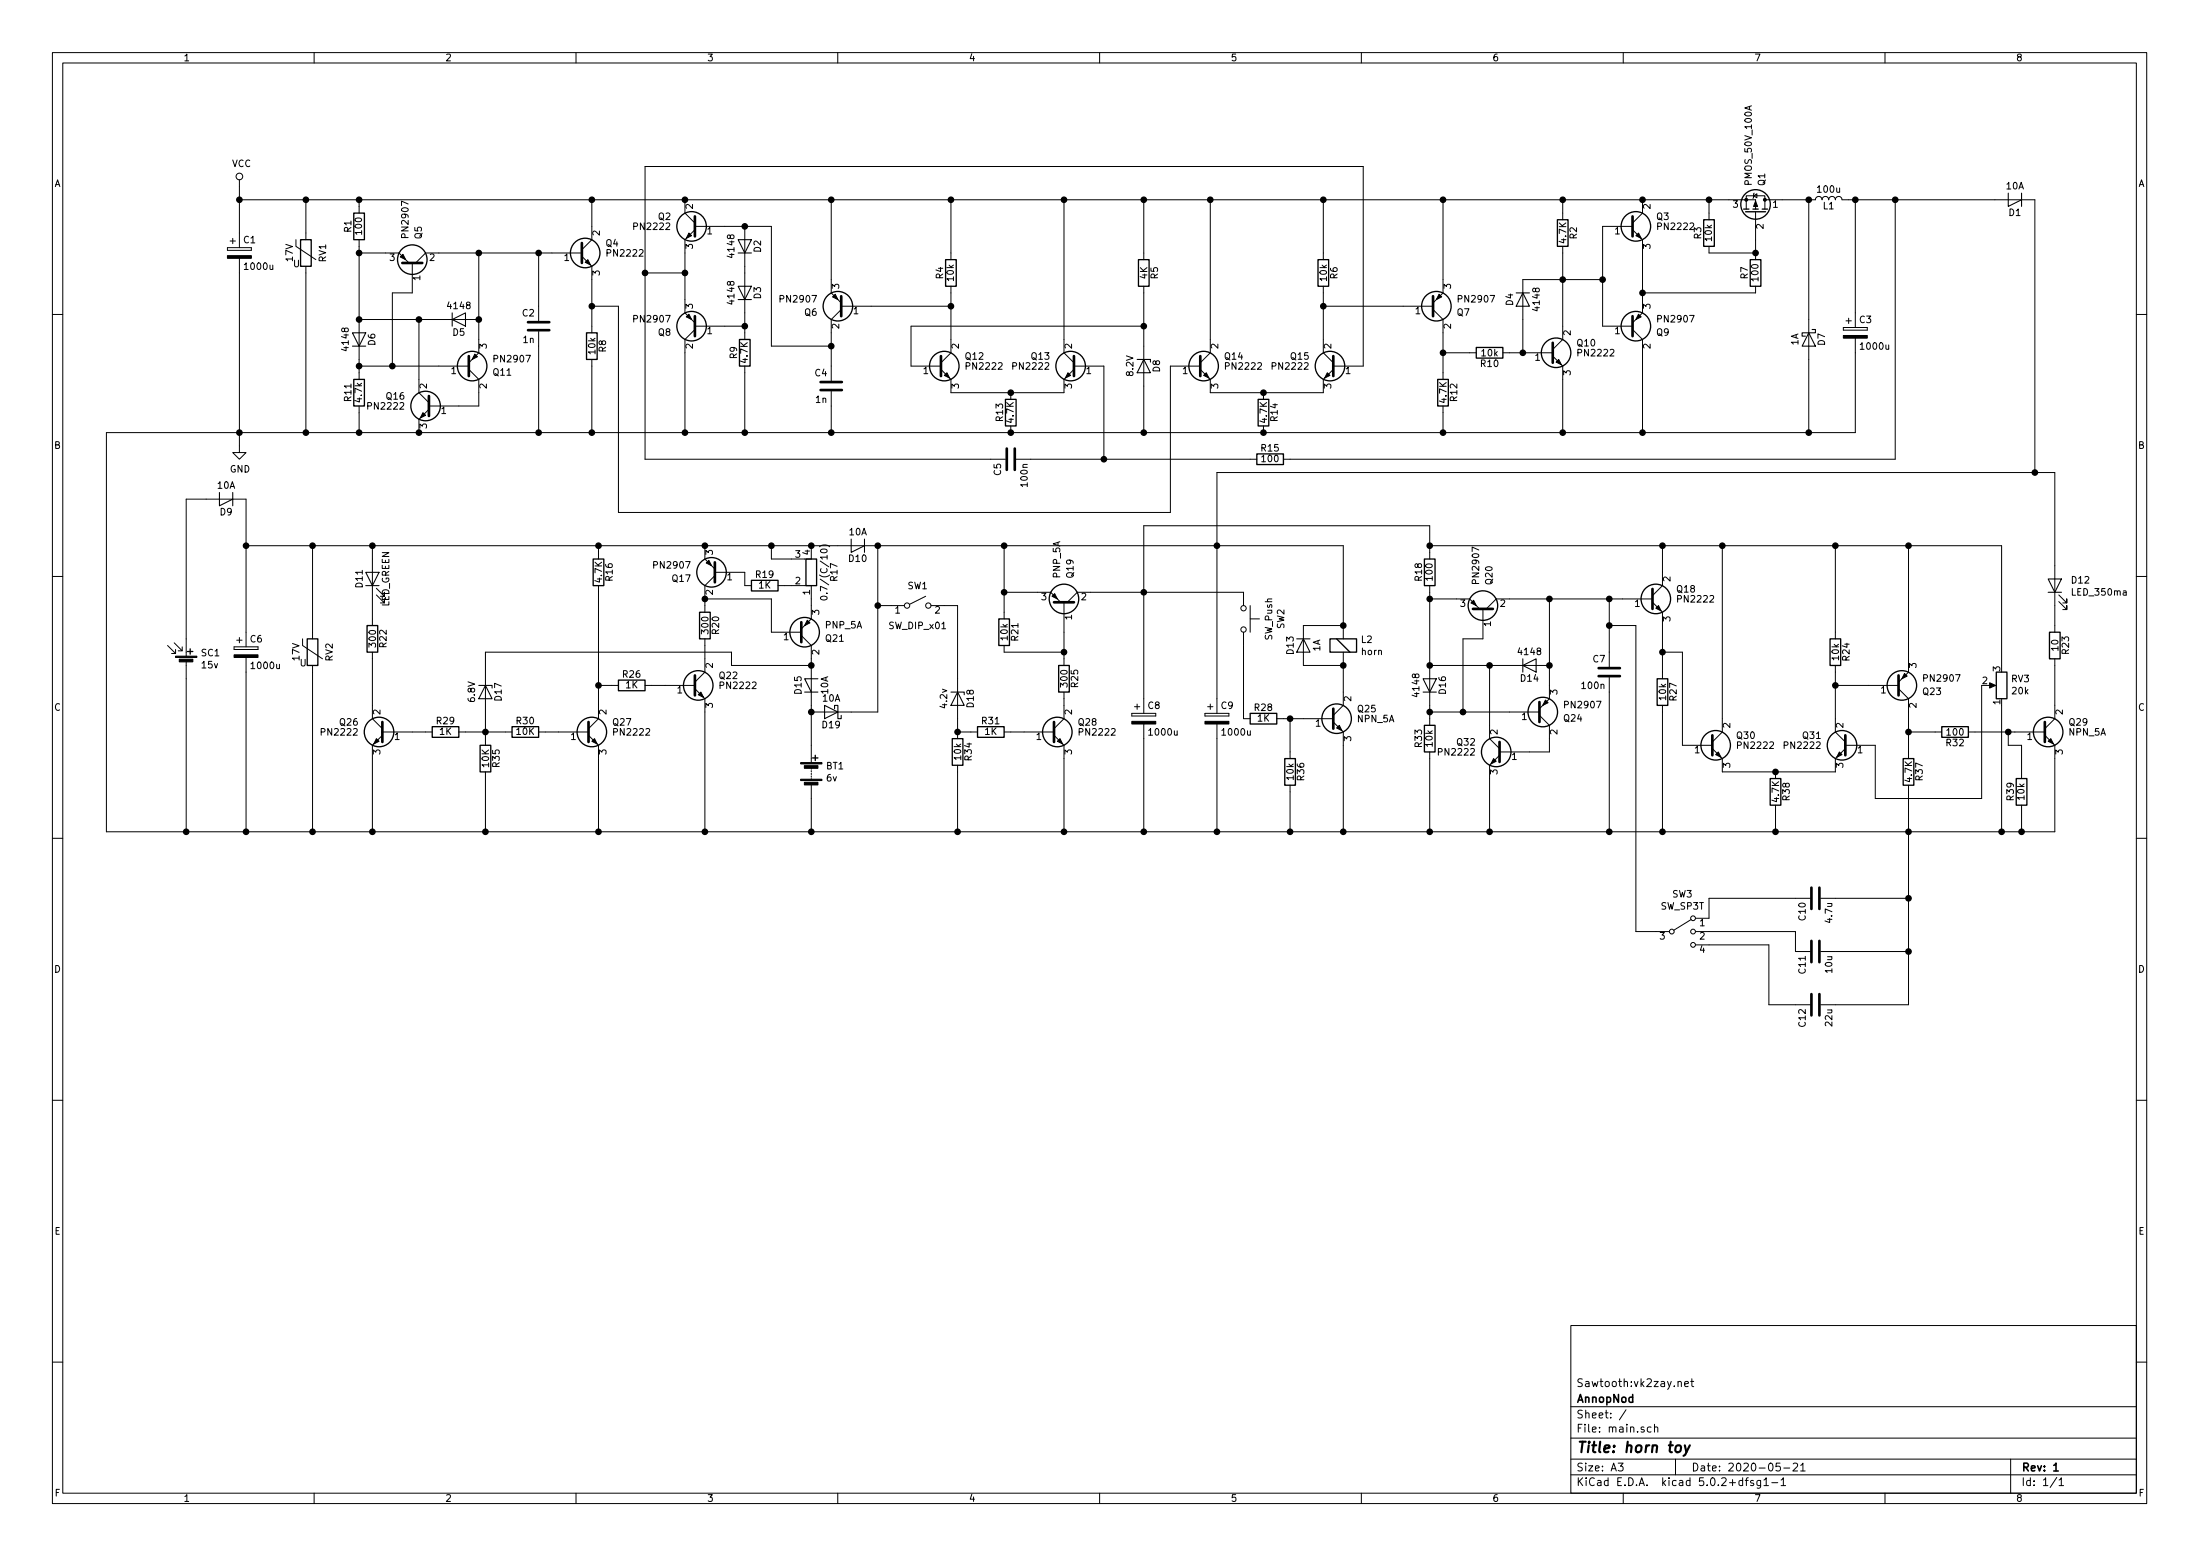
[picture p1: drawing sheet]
<svg xmlns="http://www.w3.org/2000/svg" width="420mm" height="297mm" viewBox="0 0 420 297" stroke-linecap="round" stroke-linejoin="round" font-family="sans-serif">
<g fill="none" stroke="#000" stroke-width=".19">
<path d="M10 10h400v277h-400zM12 12h396v273.1h-396zM60 10v2M110 10v2M160 10v2M210 10v2M260 10v2M310 10v2M360 10v2M45.7 34.3v13M45.7 38.1h289.6v1.8M58.4 38.1v7.7"/>
<path d="M68.6 38.1v2.6M113 38.1v7.7l-1.9 1.9M130.8 38.1v2.6l1.9 1.9M158.7 38.1v17.8l2 1.9M181.6 38.1v11.5M203.2 38.1v29.2l1.9 2M218.4 38.1v11.5M231.1 38.1v29.2l-1.9 2M252.7 38.1v11.5M275.6 38.1v17.8l-1.9 1.9M298.4 38.1v3.8M313.7 38.1v2.6l-1.9 1.9"/>
<path d="M326.4 38.1v3.8M334.9 37.4l.6-.4v.8zM335 36.9l-.2 1M337.1 38.1v-.7h-3.6v2.5M337.1 38.1h9.6a.63 .63 0 0 1 .6-.6 .63 .63 0 0 1 .7 .6 .63 .63 0 0 1 .6-.6 .63 .63 0 0 1 .6 .6 .63 .63 0 0 1 .7-.6 .63 .63 0 0 1 .6 .6 .63 .63 0 0 1 .7-.6 .63 .63 0 0 1 .6 .6h36.8v52.1M337.1 38.1v1.8M345.4 38.1v44.5M354.3 38.1v24.4M361.9 38.1v49.6h-116.8M43.4 47.3v.5zM43.4 47.8h4.6zM43.4 47.3h4.6z"/>
<path d="M43.9 46h1.1M44.4 45.5v1M45.7 49.3v37.1h1.3l-1.3 1.3-1.3-1.3h1.3M48 47.3v.5zM56.5 45.8v1.2l3.8 2.6M58.4 50.8v31.8M68.6 48.3h7.6l1.9 1.9M68.6 45.8v26.6M78.7 50.2v5.7h-3.8v14M91.4 48.3v19l-1.9 2M102.9 48.3v13M111.1 48.9l1.9 1.9v12.7"/>
<path d="M111.1 48.3h-29.8l-1.9 1.9M113 58.5h5.1v39.3h105.4v-27.9h5.7M123.2 52.1h7.6M132.7 43.9l-1.9 1.9v13.9l1.9 1.9M132.7 43.2h14.6v22.9h11.4M142.2 43.2v21.6M160.7 58.5h20.9M160.7 59.1l-2 1.9v11.7M181.6 54.6v12.7l-1.9 2M218.4 54.6v28M252.7 54.6v12.7l1.9 2M252.7 58.5h21"/>
<path d="M273.7 59.1l1.9 1.9v11.4M298.4 47v17.8l-1.9 1.9M306.1 53.4h-15.3v13.9M311.8 43.9l1.9 1.9v13.9l-1.9 1.9M311.8 43.2h-5.7v19.1h5.7M326.4 47v1.3h8.9M335.3 40.4v.2M335.3 40.7v8.9M335.3 54.6v1.3h-21.6M10 60h2M68.6 77.5v5.1M68.6 69.9h20.9"/>
<path d="M68.6 61h22.8M80 61v14l1.9 1.9M81.9 78.1l-1.9 1.9v2.6M89.5 70.5l1.9 1.9v5.1h-9.5M102.9 63.3v19.3M113 68.6v14M132.7 62.9l-1.9 1.9v17.8M132.7 62.3h9.5M142.2 69.9v12.7M158.7 74.7v7.9M179.7 70.5l1.9 1.9v2.6h21.6v-2.6l1.9-1.9M193 75v1.2"/>
<path d="M205.1 69.9h5.7v17.8M218.4 62.3h-44.4v7.6h5.7M229.2 70.5l1.9 1.9v2.6h21.6v-2.6l1.9-1.9M241.3 75v1.2M254.6 69.9h5.7v-38.1h-137.1v55.9h68.8M275.6 77.5v5.1M275.6 67.3h6.3M287 67.3h9.5M296.5 68l1.9 1.9v12.7M311.8 62.9l1.9 1.9v17.8M352 62.5v.5zM352 63h4.6z"/>
<path d="M352 62.5h4.6zM352.6 61.3h1M353.1 60.7v1.1M354.3 64.6v18h-334v76.2h372.1v-16.5l-1.9-1.9M356.6 62.5v.5zM408 60h2M193 81.3v1.3M194.1 87.7h45.9M241.3 81.3v1.3M10 110h2M47 104.2h209.5v17.8M59.7 104.2v17.8"/>
<path d="M71.1 104.2v15.2M71.9 113.6l1.5 1.5v-.8v.8h-.8M71.9 112.3l1.5 1.5v-.7v.7h-.8M114.3 111.8v25.4l-1.9 1.9M114.3 104.2v2.5M134.6 104.2v2.5l1.9 1.9M134.6 114.3h12.7v6.4h5.7M136.5 109.9l-1.9 1.9v5.1M136.5 109.3h5.7v2.5h1.3M147.3 104.2v2.5h7.6v-2.5M148.6 111.8h6.3v6.3l-1.9 2M156.5 104.4a1.47 1.47 0 0 1 1.9 0"/>
<path d="M156.8 114a.62 .62 0 0 1 .7-.3 .62 .62 0 0 1 .4 .7 .76 .76 0 0 1-1.2-.3zM156.8 104.9a.68 .68 0 0 1 1.2 .3 .72 .72 0 0 1-1.3-.1zM167.6 104.2v31.7h-12.7M167.6 115.6h5.1M176.8 113.8l-3.1 1.6M177.8 115.6h5.1v25.4M191.8 113.1h8.9l1.9 1.9M191.8 104.2v13.9M203.2 115v12M203.8 115l1.9-1.9h31.8v2.5M238.8 118.1h1.7M238.8 115.6v5.1"/>
<path d="M256.5 119.4h-7.6v7.6h7.6M273 114.3h7.7l1.9 1.9M273 104.2h109.3v22.8M273 106.7v-6.3h-54.6v35.8M273 111.8v26.7M283.2 116.2v5.8h-3.8v13.9M295.9 114.3v19.1l-1.9 1.9M307.3 119.4h5.1v58.4h6.4M307.3 114.3v13M315.6 115l1.9 1.9v12.7M315.6 114.3h-29.9l-1.9 1.9M317.5 104.2v7.6l-1.9 1.9"/>
<path d="M328.9 104.2v35.5l-1.9 1.9M350.5 104.2v17.8M364.5 104.2v24.1l-1.9 1.9M393.2 114.8l1.5 1.6v-.8v.8h-.7M393.2 113.6l1.5 1.5v-.8v.8h-.7M408 110h2M32 123.2l1.5 1.6M33.3 122.7l1.5 1.5M33.5 124v.8h-.7M34.8 123.5v.7h-.8M35.6 126.3v32.5M44.7 123.5v.5z"/>
<path d="M44.7 124h4.6zM44.7 123.5h4.6zM45.2 122.2h1M45.7 121.7v1M47 123.5v-28.2h-11.4v30M47 125.5v33.3M49.3 123.5v.5zM57.8 122v1.2l3.8 2.6M59.7 127v31.8M71.1 124.5v12.7l1.9 1.9M73 139.7h9.5M87.6 139.7h10.2"/>
<path d="M102.9 139.7h9.5M114.3 130.8h3.8M123.2 130.8h9.5M132.7 131.5l1.9 1.9v25.4M134.6 122v6.3l-1.9 1.9M153 121.3l1.9 1.9v22.4M154.9 127h-15.2v-2.5h-47v17.8M182.9 139.7h3.8M191.8 139.7h9.5M191.8 123.2v1.3h11.4M203.2 132.1v5.1l-1.9 1.9M216.2 136.2v.5z"/>
<path d="M216.2 136.7h4.5zM216.2 136.2h4.5zM216.7 134.9h1M217.2 134.4v1M218.4 138.2v20.6M220.7 136.2v.5zM230.1 136.2v.5zM230.1 136.7h4.6zM230.1 136.2h4.6zM230.6 134.9h1M231.1 134.4v1M232.4 138.2v20.6"/>
<path d="M234.7 136.2v.5zM237.5 120.7v16.5h1.3M243.8 137.2h10.8M246.4 137.2v7.6M254.6 137.8l1.9 1.9v19.1M256.5 124.5v10.2l-1.9 1.9M273 135.9h21M273 127h22.9M284.5 127v14l1.9 1.9M294 136.6l1.9 1.9v5h-9.5M307.3 129.3v29.5M317.5 124.5h3.8v17.8h5.7"/>
<path d="M317.5 134.7v24.1M350.5 130.8h12.1M350.5 127v12.7l1.9 1.9M362.6 131.5l1.9 1.9v11.4M364.5 139.7h6.3M375.9 139.7h14.6M378.5 130.8v21.6h-20.4v-10.1h-5.7M379.7 130.8h1M382.3 134.7v24.1M383.5 139.7v2.6h2.6v6.3M392.4 120.7v-30.5h-160v46M392.4 125.8v11.4l-1.9 1.9"/>
<path d="M73 140.4l-1.9 1.9v16.5M92.7 147.4v11.4M112.4 140.4l1.9 1.9v16.5M154.9 146.6v.2M154.9 147.1v.3M154.9 147.6v.3M154.9 148.1v.3M154.9 148.6v.3M154.9 149.9v8.9M182.9 146.1v12.7M201.3 140.4l1.9 1.9v16.5M246.4 149.9v8.9"/>
<path d="M273 143.5v15.3M286.4 144.2l-1.9 1.9v12.7M327 142.9l1.9 1.9v2.6h21.6v-2.6l1.9-1.9M339.1 147.4v1.2M339.1 153.7v5.1M364.5 149.9v41.9h-16.8M386.1 153.7v5.1M10 160h2M323 175.6l-3.3 2M323.8 177.8h19.1v3.8h2.8M345.7 171.5h-19.3v3.8h-2.6M347.7 171.5h16.8"/>
<path d="M408 160h2M323.8 180.4h14v11.4h7.9M347.7 181.6h16.8M10 210h2M408 210h2M300 253h108v32.1h-108zM10 260h2M300 278.5h108M300 274.5h108M300 268.5h108M309 279.3h1l-.5 .6 .4 .1v.7l-.2 .1-.7-.1M310.5 269.1l-1.2 2"/>
<path d="M315.3 272.5l-.4-.1-.3 .3 .1 .6 .2 .1 .4-.1M316 272.5l.2-.1 .3 .1 .1 .9M316 271.9v1.5M320 278.5v3M320.5 263.8l.2-.1 .3 .1 .1 .9M321.7 264.2l.8-.1-.1-.3-.4-.1-.3 .2 .1 .7h.6M322.9 263.7h.6M323.1 263.2v1.3l.4 .2M340 279.3h-.8v.7l.2-.1h.5l.1 .3v.5l-.2 .1-.6-.1M342.5 279.5l.5-.2 .3 .2v.2l-.9 1.1h.9M343.9 279.7l.4-.4v1.5M384 278.5v6.6"/>
<path d="M408 260h2M60 285.1v1.9M110 285.1v1.9M160 285.1v1.9M210 285.1v1.9M260 285.1v1.9M300 281.5h108M310 285.1v1.9M333.3 282.6h.6M333.9 282.1l-.4 .2v1.3M334.9 282.7l-.4-.1-.2 .2 .1 .2 .5 .2v.3h-.6M336.2 282.6v1.2l-.3 .3-.3-.1"/>
<path d="M336.2 282.7l-.4-.1-.3 .3 .1 .6 .2 .1 .4-.1M336.9 282.5l.4-.4v1.5M336.9 283.6h.8M338.4 283h1.1M340.2 282.5l.4-.4v1.5M340.2 283.6h.8M340.7 280.2h1.1M343.9 280.8h.9M360 285.1v1.9M392.8 282l-1.3 2M393.2 282.5l.5-.4v1.5M393.2 283.6h.9"/>
<circle cx="45.7" cy="33.7" r=".63"/>
<circle cx="173.2" cy="115.6" r=".51"/>
<circle cx="177.3" cy="115.6" r=".51"/>
<circle cx="237.5" cy="116.1" r=".51"/>
<circle cx="237.5" cy="120.2" r=".51"/>
<circle cx="319.3" cy="177.8" r=".46"/>
<circle cx="323.3" cy="177.8" r=".46"/>
<circle cx="323.3" cy="175.3" r=".46"/>
<circle cx="323.3" cy="180.4" r=".46"/>
</g>
<path d="M392.2 279.7l.5-.4v1.5M392.2 280.8h.9" fill="none" stroke="#000" stroke-width=".3"/>
<path d="M320.1 276.1l.1-.1a.51 .51 0 0 1 .9 .3l-.2 .7a.53 .53 0 0 1-.6 .2 .53 .53 0 0 1-.4-.4zM321.8 275.9l.3 1.3M322.7 275.9l-.9 1.8-.3 .2" fill="none" stroke="#000" stroke-width=".41"/>
<g fill="#000" stroke="#000" stroke-width=".19">
<path d="M335.3 38.4l.4 1h-.8zM43.4 48.8h4.6v.5h-4.6zM76.5 49.1l.5-.5 .5 1zM111.8 50.1l.5-.5 .5 1zM131.6 44.5l.5 .5-1 .5zM159.5 56.2l.5 1-1-.5zM274.8 56.2l.5 .5-1 .5zM312.4 45l.5-.5 .5 1zM80.8 78.8l.5 .5-1 .5zM90.7 67.6l.5 .5-1 .5zM131.1 60.5l.5-.5 .5 1zM180.3 71.7l.5-.5 .6 1z"/>
<path d="M204 71.2l.5 .5-1 .5zM229.9 71.7l.5-.5 .5 1zM253.5 71.2l.5 .5-1 .5zM297.2 69.1l.5-.5 .5 1zM312.9 60l.5 .5-1 .5zM352 64h4.6v.6h-4.6zM134.9 107.5l.5-.5 .5 1zM154.2 118.4l.5 .5-1 .5zM200.9 113.8l.5-.5 .5 1zM280.9 115.1l.5-.5 .5 1zM316.2 116.1l.5-.5 .5 1zM33.5 125.3h4.1v.2h-4.1z"/>
<path d="M34.2 125.8h2.6v.6h-2.6zM44.7 125h4.6v.5h-4.6zM133.3 132.6l.6-.5 .5 1zM216.2 137.7h4.5v.5h-4.5zM230.1 137.7h4.6v.5h-4.6zM255.3 139l.5-.5 .5 1zM295.1 133.6l.6 .5-1.1 .6zM363.7 128.6l.5 .5-1 .5zM380 130.3l1.1 .5-1.1 .6zM71.9 141l.5 .5-1 .5zM113 141.5l.5-.5 .5 1zM152.9 148.8h4.1v.2h-4.1z"/>
<path d="M152.9 145.6h4.1v.2h-4.1zM153.6 149.3h2.6v.5h-2.6zM153.6 146.2h2.6v.5h-2.6zM202.4 141l.5 1-1-.5zM285.2 144.8l.5 .5-1 .5zM328.2 143.5l.5 1.1-1-.5zM351.3 143.5l.5 .6-1 .5zM391.2 141.5l.5-.5 .5 1z"/>
<circle cx="333.5" cy="38.1" r=".28"/>
<circle cx="337.1" cy="38.1" r=".28"/>
</g>
<g fill="none" stroke="#000" stroke-width=".25">
<path d="M333 39.9h1M334.8 39.9h1M336.5 39.9h1.1M57.4 45.8h2v5h-2zM67.6 40.7h2v5.1h-2zM180.6 49.6h2v5h-2zM217.4 49.6h2.1v5h-2.1zM251.7 49.6h2v5h-2zM297.4 41.9h2.1v5.1h-2.1zM325.4 41.9h2v5.1h-2zM333.4 40.4h3.8M334.3 49.6h2v5h-2z"/>
<path d="M67.6 72.4h2v5.1h-2zM112 63.5h2v5.1h-2zM141.2 64.8h2.1v5.1h-2.1zM192 76.2h2.1v5.1h-2.1zM240.3 76.2h2v5.1h-2zM274.6 72.4h2v5.1h-2zM281.9 66.3h5.1v2.1h-5.1zM240 86.7h5.1v2h-5.1zM70.1 119.4h2v5.1h-2zM113.3 106.7h2v5.1h-2zM133.6 116.9h2v5.1h-2zM143.5 110.8h5.1v2h-5.1z"/>
<path d="M153.9 106.7h2.1v5.1h-2.1zM190.8 118.1h2v5.1h-2zM272 106.7h2.1v5.1h-2.1zM35.8 124.4h1M36.3 123.9v1M58.7 122h2v5h-2zM82.5 138.7h5.1v2.1h-5.1zM97.8 138.7h5.1v2.1h-5.1zM118.1 129.8h5.1v2.1h-5.1zM186.7 138.7h5.1v2.1h-5.1zM202.2 127h2v5.1h-2zM238.8 136.2h5v2h-5z"/>
<path d="M254 122h5.1v2.5h-5.1zM255.3 122l2.5 2.5M272 138.5h2.1v5h-2.1zM316.5 129.6h2v5.1h-2zM349.5 122h2v5h-2zM370.8 138.7h5.1v2.1h-5.1zM381.3 128.3h2v5.1h-2zM391.4 120.7h2v5.1h-2zM91.7 142.3h2v5.1h-2zM155.2 144.7h1M155.7 144.2v1M181.9 141h2v5.1h-2z"/>
<path d="M245.4 144.8h2v5.1h-2zM338.1 148.6h2v5.1h-2zM363.5 144.8h2v5.1h-2zM385.1 148.6h2v5.1h-2z"/>
<circle cx="335.3" cy="39" r="2.82"/>
<circle cx="78.7" cy="49.6" r="2.82"/>
<circle cx="111.8" cy="48.3" r="2.82"/>
<circle cx="132.1" cy="43.2" r="2.82"/>
<circle cx="160" cy="58.5" r="2.82"/>
<circle cx="274.3" cy="58.5" r="2.82"/>
<circle cx="312.4" cy="43.2" r="2.82"/>
<circle cx="81.3" cy="77.5" r="2.82"/>
<circle cx="90.2" cy="69.9" r="2.82"/>
<circle cx="132.1" cy="62.3" r="2.82"/>
<circle cx="180.3" cy="69.9" r="2.82"/>
<circle cx="204.5" cy="69.9" r="2.82"/>
<circle cx="229.9" cy="69.9" r="2.82"/>
<circle cx="254" cy="69.9" r="2.82"/>
<circle cx="297.2" cy="67.3" r="2.82"/>
<circle cx="312.4" cy="62.3" r="2.82"/>
<circle cx="135.9" cy="109.3" r="2.82"/>
<circle cx="203.2" cy="114.3" r="2.82"/>
<circle cx="283.2" cy="115.6" r="2.82"/>
<circle cx="316.2" cy="114.3" r="2.82"/>
<circle cx="72.4" cy="139.7" r="2.82"/>
<circle cx="113" cy="139.7" r="2.82"/>
<circle cx="133.3" cy="130.8" r="2.82"/>
<circle cx="153.7" cy="120.7" r="2.82"/>
<circle cx="201.9" cy="139.7" r="2.82"/>
<circle cx="255.3" cy="137.2" r="2.82"/>
<circle cx="294.6" cy="135.9" r="2.82"/>
<circle cx="363.2" cy="130.8" r="2.82"/>
<circle cx="391.2" cy="139.7" r="2.82"/>
<circle cx="285.7" cy="143.5" r="2.82"/>
<circle cx="327.7" cy="142.3" r="2.82"/>
<circle cx="351.8" cy="142.3" r="2.82"/>
</g>
<g fill="none" stroke="#000" stroke-width=".2">
<path d="M383.5 36.9v2.5l2.6-1.3M386.1 36.9v2.5M86.4 59.7v2.6M141 45.8h2.5l-1.3 2.5zM141 54.6h2.5l-1.3 2.6zM141 48.3h2.5M141 57.2h2.5M289.6 55.9h2.5M290.8 55.9l1.3 2.6h-2.5zM67.3 63.5h2.5l-1.2 2.6zM67.3 66.1h2.5M86.4 61l2.5-1.3v2.6z"/>
<path d="M217.2 68.6h2.5v.5M218.4 68.6l1.3 2.6h-2.5zM345.4 63.5l1.3 2.6h-2.5zM346.1 62.9h.6v.6h-2.5v.7h.6M41.9 94v2.6l2.5-1.3M44.4 94v2.6M69.8 109.3h2.6l-1.3 2.5zM69.8 111.8h2.6M162.6 102.9v2.5l2.5-1.2M165.1 102.9v2.5M391.2 110.5h2.5l-1.3 2.6zM391.2 113.1h2.5"/>
<path d="M91.4 130.8h2.6v.6M92.7 130.8l1.3 2.6h-2.6zM153.7 132.1h2.5M156.2 129.6h-2.5l1.2 2.5M157.5 134.7l2.5 1.2-2.5 1.3zM159.4 135.3v-.6h.6v2.5h.7v-.6M181.6 132.1h2.5v.5M182.9 132.1l1.2 2.6h-2.5zM247.6 122h2.6M248.9 122l1.3 2.5h-2.6zM271.8 129.6h2.5l-1.3 2.5zM271.8 132.1h2.5"/>
<path d="M290.8 127l2.6-1.2v2.5zM290.8 125.8v2.5"/>
</g>
<g fill="none" stroke="#000" stroke-width=".51">
<path d="M76.8 50.2h3.8M111.1 46.4v3.8M132.7 41.3v3.8M160.7 56.6v3.8M273.7 56.6v3.8M311.8 41.3v3.8M81.9 75.6v3.8M89.5 68v3.8M100.8 63h4.1M100.8 61.5h4.1M132.7 60.4v3.8M156.7 74.5h4.1"/>
<path d="M156.7 72.9h4.1M179.7 68v3.8M205.1 68v3.8M229.2 68v3.8M254.6 68v3.8M296.5 65.4v3.9M311.8 60.4v3.8M192.3 85.6v4.1M193.8 85.6v4.1M136.5 107.4v3.8M153 118.8v3.8M201.3 115h3.8"/>
<path d="M281.3 116.2h3.8M315.6 112.4v3.8M73 137.8v3.8M112.4 137.8v3.8M132.7 128.9v3.9M201.3 137.8v3.8M254.6 135.3v3.8M294 134v3.8M305.3 129.1h4.1M305.3 127.5h4.1M362.6 128.9v3.9M390.5 137.8v3.8"/>
<path d="M286.4 141.6v3.9M327 140.4v3.8M352.4 140.4v3.8M345.9 169.5v4M345.9 179.6v4.1M347.5 169.5v4M347.5 179.6v4.1M345.9 189.8v4M347.5 189.8v4"/>
</g>
<g fill="#000" stroke="#000" stroke-width=".25">
<circle cx="45.7" cy="38.1" r=".51"/>
<circle cx="58.4" cy="38.1" r=".51"/>
<circle cx="68.6" cy="38.1" r=".51"/>
<circle cx="113" cy="38.1" r=".51"/>
<circle cx="130.8" cy="38.1" r=".51"/>
<circle cx="158.7" cy="38.1" r=".51"/>
<circle cx="181.6" cy="38.1" r=".51"/>
<circle cx="203.2" cy="38.1" r=".51"/>
<circle cx="218.4" cy="38.1" r=".51"/>
<circle cx="231.1" cy="38.1" r=".51"/>
<circle cx="252.7" cy="38.1" r=".51"/>
<circle cx="275.6" cy="38.1" r=".51"/>
<circle cx="298.4" cy="38.1" r=".51"/>
<circle cx="313.7" cy="38.1" r=".51"/>
<circle cx="326.4" cy="38.1" r=".51"/>
<circle cx="345.4" cy="38.1" r=".51"/>
<circle cx="354.3" cy="38.1" r=".51"/>
<circle cx="361.9" cy="38.1" r=".51"/>
<circle cx="68.6" cy="48.3" r=".51"/>
<circle cx="91.4" cy="48.3" r=".51"/>
<circle cx="102.9" cy="48.3" r=".51"/>
<circle cx="113" cy="58.5" r=".51"/>
<circle cx="123.2" cy="52.1" r=".51"/>
<circle cx="130.8" cy="52.1" r=".51"/>
<circle cx="142.2" cy="43.2" r=".51"/>
<circle cx="181.6" cy="58.5" r=".51"/>
<circle cx="252.7" cy="58.5" r=".51"/>
<circle cx="298.4" cy="53.4" r=".51"/>
<circle cx="306.1" cy="53.4" r=".51"/>
<circle cx="313.7" cy="55.9" r=".51"/>
<circle cx="335.3" cy="48.3" r=".51"/>
<circle cx="68.6" cy="69.9" r=".51"/>
<circle cx="68.6" cy="61" r=".51"/>
<circle cx="74.9" cy="69.9" r=".51"/>
<circle cx="80" cy="61" r=".51"/>
<circle cx="91.4" cy="61" r=".51"/>
<circle cx="142.2" cy="62.3" r=".51"/>
<circle cx="158.8" cy="66.1" r=".51"/>
<circle cx="193" cy="75" r=".51"/>
<circle cx="218.4" cy="62.3" r=".51"/>
<circle cx="241.3" cy="75" r=".51"/>
<circle cx="275.6" cy="67.3" r=".51"/>
<circle cx="290.8" cy="67.3" r=".51"/>
<circle cx="45.7" cy="82.6" r=".51"/>
<circle cx="58.4" cy="82.6" r=".51"/>
<circle cx="68.6" cy="82.6" r=".51"/>
<circle cx="80" cy="82.6" r=".51"/>
<circle cx="102.9" cy="82.6" r=".51"/>
<circle cx="113" cy="82.6" r=".51"/>
<circle cx="130.8" cy="82.6" r=".51"/>
<circle cx="142.2" cy="82.6" r=".51"/>
<circle cx="158.8" cy="82.6" r=".51"/>
<circle cx="193" cy="82.6" r=".51"/>
<circle cx="210.8" cy="87.7" r=".51"/>
<circle cx="218.4" cy="82.6" r=".51"/>
<circle cx="241.3" cy="82.6" r=".51"/>
<circle cx="275.6" cy="82.6" r=".51"/>
<circle cx="298.4" cy="82.6" r=".51"/>
<circle cx="313.7" cy="82.6" r=".51"/>
<circle cx="345.4" cy="82.6" r=".51"/>
<circle cx="388.6" cy="90.2" r=".51"/>
<circle cx="47" cy="104.2" r=".51"/>
<circle cx="59.7" cy="104.2" r=".51"/>
<circle cx="71.1" cy="104.2" r=".51"/>
<circle cx="114.3" cy="104.2" r=".51"/>
<circle cx="134.6" cy="114.3" r=".51"/>
<circle cx="134.6" cy="104.2" r=".51"/>
<circle cx="147.3" cy="104.2" r=".51"/>
<circle cx="154.9" cy="104.2" r=".51"/>
<circle cx="167.6" cy="115.6" r=".51"/>
<circle cx="167.6" cy="104.2" r=".51"/>
<circle cx="191.8" cy="104.2" r=".51"/>
<circle cx="191.8" cy="113.1" r=".51"/>
<circle cx="218.4" cy="113.1" r=".51"/>
<circle cx="232.4" cy="104.2" r=".51"/>
<circle cx="256.5" cy="119.4" r=".51"/>
<circle cx="273" cy="114.3" r=".51"/>
<circle cx="273" cy="104.2" r=".51"/>
<circle cx="295.9" cy="114.3" r=".51"/>
<circle cx="307.3" cy="114.3" r=".51"/>
<circle cx="307.3" cy="119.4" r=".51"/>
<circle cx="317.5" cy="104.2" r=".51"/>
<circle cx="328.9" cy="104.2" r=".51"/>
<circle cx="350.5" cy="104.2" r=".51"/>
<circle cx="364.5" cy="104.2" r=".51"/>
<circle cx="92.7" cy="139.7" r=".51"/>
<circle cx="114.3" cy="130.8" r=".51"/>
<circle cx="154.9" cy="135.9" r=".51"/>
<circle cx="154.9" cy="127" r=".51"/>
<circle cx="182.9" cy="139.7" r=".51"/>
<circle cx="203.2" cy="124.5" r=".51"/>
<circle cx="246.4" cy="137.2" r=".51"/>
<circle cx="256.5" cy="127" r=".51"/>
<circle cx="273" cy="135.9" r=".51"/>
<circle cx="273" cy="127" r=".51"/>
<circle cx="279.4" cy="135.9" r=".51"/>
<circle cx="284.5" cy="127" r=".51"/>
<circle cx="295.9" cy="127" r=".51"/>
<circle cx="317.5" cy="124.5" r=".51"/>
<circle cx="350.5" cy="130.8" r=".51"/>
<circle cx="364.5" cy="139.7" r=".51"/>
<circle cx="383.5" cy="139.7" r=".51"/>
<circle cx="35.6" cy="158.8" r=".51"/>
<circle cx="47" cy="158.8" r=".51"/>
<circle cx="59.7" cy="158.8" r=".51"/>
<circle cx="71.1" cy="158.8" r=".51"/>
<circle cx="92.7" cy="158.8" r=".51"/>
<circle cx="114.3" cy="158.8" r=".51"/>
<circle cx="134.6" cy="158.8" r=".51"/>
<circle cx="154.9" cy="158.8" r=".51"/>
<circle cx="182.9" cy="158.8" r=".51"/>
<circle cx="203.2" cy="158.8" r=".51"/>
<circle cx="218.4" cy="158.8" r=".51"/>
<circle cx="232.4" cy="158.8" r=".51"/>
<circle cx="246.4" cy="158.8" r=".51"/>
<circle cx="256.5" cy="158.8" r=".51"/>
<circle cx="273" cy="158.8" r=".51"/>
<circle cx="284.5" cy="158.8" r=".51"/>
<circle cx="307.3" cy="158.8" r=".51"/>
<circle cx="317.5" cy="158.8" r=".51"/>
<circle cx="339.1" cy="147.4" r=".51"/>
<circle cx="339.1" cy="158.8" r=".51"/>
<circle cx="364.5" cy="158.8" r=".51"/>
<circle cx="382.3" cy="158.8" r=".51"/>
<circle cx="386.1" cy="158.8" r=".51"/>
<circle cx="364.5" cy="171.5" r=".51"/>
<circle cx="364.5" cy="181.6" r=".51"/>
</g>
<text font-size="2.8" x="301" y="277.3">Title: horn toy</text>
<g font-size="2.1">
<text x="301" y="267.8">AnnopNod</text>
<text x="301" y="264.8">Sawtooth:vk2zay.net</text>
<text x="301" y="273.5">File: main.sch</text>
<text x="301" y="270.8">Sheet: /</text>
<text x="301" y="280.9">Size: A3</text>
<text x="323" y="280.9">Date: 2020-05-21</text>
<text x="386" y="280.9">Rev: 1</text>
<text x="301" y="283.7">KiCad E.D.A. kicad 5.0.2+dfsg1-1</text>
<text x="386" y="283.7">Id: 1/1</text>
</g>
<g font-size="1.8">
<text x="35" y="11.7">1</text>
<text x="85" y="11.7">2</text>
<text x="135" y="11.7">3</text>
<text x="185" y="11.7">4</text>
<text x="235" y="11.7">5</text>
<text x="285" y="11.7">6</text>
<text x="335" y="11.7">7</text>
<text x="385" y="11.7">8</text>
<text x="10.4" y="35.7">A</text>
<text x="44.3" y="31.9">VCC</text>
<text x="334.6" y="35.1" transform="rotate(-90 334.6 35.1)">PMOS_50V_100A</text>
<text x="337.1" y="35.4" transform="rotate(-90 337.1 35.4)">Q1</text>
<text x="408.4" y="35.7">A</text>
<text x="125.8" y="42">Q2</text>
<text x="132.3" y="39.9" transform="rotate(-90 132.3 39.9)">2</text>
<text x="315.2" y="39.9" transform="rotate(-90 315.2 39.9)">2</text>
<text x="316.4" y="42">Q3</text>
<text x="331" y="39.7">3</text>
<text x="338.6" y="39.7">1</text>
<text x="347.2" y="36.8">100u</text>
<text x="348.2" y="40">L1</text>
<text x="383.2" y="36.2">10A</text>
<text x="383.7" y="41.2">D1</text>
<text x="46.6" y="46.4">C1</text>
<text x="67.1" y="44.3" transform="rotate(-90 67.1 44.3)">R1</text>
<text x="69.1" y="44.7" transform="rotate(-90 69.1 44.7)">100</text>
<text x="78" y="45.1" transform="rotate(-90 78 45.1)">PN2907</text>
<text x="80.6" y="45.6" transform="rotate(-90 80.6 45.6)">Q5</text>
<text x="114.6" y="45" transform="rotate(-90 114.6 45)">2</text>
<text x="115.7" y="47.1">Q4</text>
<text x="121.3" y="43.9">PN2222</text>
<text x="132.3" y="47.5" transform="rotate(-90 132.3 47.5)">3</text>
<text x="135.1" y="44.7">1</text>
<text x="299.1" y="46.3" transform="rotate(-90 299.1 46.3)">4.7K</text>
<text x="301.2" y="45.6" transform="rotate(-90 301.2 45.6)">R2</text>
<text x="308.4" y="44.7">1</text>
<text x="315.2" y="47.5" transform="rotate(-90 315.2 47.5)">3</text>
<text x="316.8" y="43.9">PN2222</text>
<text x="324.9" y="45.6" transform="rotate(-90 324.9 45.6)">R3</text>
<text x="326.9" y="46" transform="rotate(-90 326.9 46)">10k</text>
<text x="336.8" y="43.7" transform="rotate(-90 336.8 43.7)">2</text>
<text x="46.9" y="51.5">1000u</text>
<text x="55.9" y="49.9" transform="rotate(-90 55.9 49.9)">17V</text>
<text x="56" y="51">U</text>
<text x="62.3" y="50" transform="rotate(-90 62.3 50)">RV1</text>
<text x="74.4" y="49.8">3</text>
<text x="80.3" y="53.5" transform="rotate(-90 80.3 53.5)">1</text>
<text x="82.1" y="49.8">2</text>
<text x="107.8" y="49.8">1</text>
<text x="114.6" y="52.6" transform="rotate(-90 114.6 52.6)">3</text>
<text x="116.2" y="49">PN2222</text>
<text x="140.3" y="49" transform="rotate(-90 140.3 49)">4148</text>
<text x="145.3" y="48.1" transform="rotate(-90 145.3 48.1)">D2</text>
<text x="180.1" y="53.2" transform="rotate(-90 180.1 53.2)">R4</text>
<text x="182.2" y="53.6" transform="rotate(-90 182.2 53.6)">10k</text>
<text x="219.1" y="53.2" transform="rotate(-90 219.1 53.2)">4K</text>
<text x="221.2" y="53.2" transform="rotate(-90 221.2 53.2)">R5</text>
<text x="253.4" y="53.6" transform="rotate(-90 253.4 53.6)">10k</text>
<text x="255.4" y="53.2" transform="rotate(-90 255.4 53.2)">R6</text>
<text x="333.8" y="53.2" transform="rotate(-90 333.8 53.2)">R7</text>
<text x="335.8" y="53.6" transform="rotate(-90 335.8 53.6)">100</text>
<text x="85.7" y="59">4148</text>
<text x="132.3" y="58.9" transform="rotate(-90 132.3 58.9)">3</text>
<text x="140.3" y="57.9" transform="rotate(-90 140.3 57.9)">4148</text>
<text x="145.3" y="57" transform="rotate(-90 145.3 57)">D3</text>
<text x="149.2" y="57.7">PN2907</text>
<text x="160.3" y="55.1" transform="rotate(-90 160.3 55.1)">3</text>
<text x="163" y="60">1</text>
<text x="270.3" y="60">1</text>
<text x="277.1" y="55.1" transform="rotate(-90 277.1 55.1)">3</text>
<text x="278.7" y="57.7">PN2907</text>
<text x="289" y="58.3" transform="rotate(-90 289 58.3)">D4</text>
<text x="294.1" y="59.1" transform="rotate(-90 294.1 59.1)">4148</text>
<text x="315.2" y="58.9" transform="rotate(-90 315.2 58.9)">3</text>
<text x="71.7" y="65.9" transform="rotate(-90 71.7 65.9)">D6</text>
<text x="86.5" y="64.1">D5</text>
<text x="99.8" y="60.4">C2</text>
<text x="99.9" y="65.5">1n</text>
<text x="121.3" y="61.6">PN2907</text>
<text x="125.8" y="64.1">Q8</text>
<text x="135.1" y="63.8">1</text>
<text x="153.7" y="60.3">Q6</text>
<text x="160.3" y="62.7" transform="rotate(-90 160.3 62.7)">2</text>
<text x="277.1" y="62.7" transform="rotate(-90 277.1 62.7)">2</text>
<text x="278.3" y="60.3">Q7</text>
<text x="300" y="64" transform="rotate(-90 300 64)">2</text>
<text x="308.4" y="63.8">1</text>
<text x="316.4" y="64.1">Q9</text>
<text x="316.8" y="61.6">PN2907</text>
<text x="343.5" y="65.9" transform="rotate(-90 343.5 65.9)">1A</text>
<text x="348.5" y="65.9" transform="rotate(-90 348.5 65.9)">D7</text>
<text x="355.2" y="61.7">C3</text>
<text x="66.6" y="66.8" transform="rotate(-90 66.6 66.8)">4148</text>
<text x="86.2" y="71.4">1</text>
<text x="93" y="66.6" transform="rotate(-90 93 66.6)">3</text>
<text x="94.3" y="71.7">Q11</text>
<text x="94.6" y="69.2">PN2907</text>
<text x="113.7" y="67.5" transform="rotate(-90 113.7 67.5)">10k</text>
<text x="115.7" y="67.2" transform="rotate(-90 115.7 67.2)">R8</text>
<text x="132.3" y="66.6" transform="rotate(-90 132.3 66.6)">2</text>
<text x="140.8" y="68.5" transform="rotate(-90 140.8 68.5)">R9</text>
<text x="142.8" y="69.2" transform="rotate(-90 142.8 69.2)">4.7K</text>
<text x="155.7" y="71.8">C4</text>
<text x="176.4" y="71.4">1</text>
<text x="183.1" y="66.6" transform="rotate(-90 183.1 66.6)">2</text>
<text x="184.4" y="68.7">Q12</text>
<text x="184.7" y="70.6">PN2222</text>
<text x="193.6" y="70.6">PN2222</text>
<text x="197" y="68.7">Q13</text>
<text x="204.7" y="66.6" transform="rotate(-90 204.7 66.6)">2</text>
<text x="207.5" y="71.4">1</text>
<text x="216.5" y="71.7" transform="rotate(-90 216.5 71.7)">8.2V</text>
<text x="221.5" y="71" transform="rotate(-90 221.5 71)">D8</text>
<text x="225.9" y="71.4">1</text>
<text x="232.7" y="66.6" transform="rotate(-90 232.7 66.6)">2</text>
<text x="234" y="68.7">Q14</text>
<text x="234.3" y="70.6">PN2222</text>
<text x="243.2" y="70.6">PN2222</text>
<text x="246.6" y="68.7">Q15</text>
<text x="254.3" y="66.6" transform="rotate(-90 254.3 66.6)">2</text>
<text x="257" y="71.4">1</text>
<text x="282.9" y="70.1">R10</text>
<text x="283" y="68">10k</text>
<text x="293.2" y="68.9">1</text>
<text x="300" y="71.6" transform="rotate(-90 300 71.6)">3</text>
<text x="301.3" y="66.1">Q10</text>
<text x="301.6" y="68">PN2222</text>
<text x="315.2" y="66.6" transform="rotate(-90 315.2 66.6)">2</text>
<text x="355.5" y="66.8">1000u</text>
<text x="67.1" y="76.6" transform="rotate(-90 67.1 76.6)">R11</text>
<text x="69.1" y="76.7" transform="rotate(-90 69.1 76.7)">4.7k</text>
<text x="73.8" y="76.3">Q16</text>
<text x="81.5" y="74.2" transform="rotate(-90 81.5 74.2)">2</text>
<text x="93" y="74.2" transform="rotate(-90 93 74.2)">2</text>
<text x="155.8" y="76.9">1n</text>
<text x="183.1" y="74.2" transform="rotate(-90 183.1 74.2)">3</text>
<text x="204.7" y="74.2" transform="rotate(-90 204.7 74.2)">3</text>
<text x="232.7" y="74.2" transform="rotate(-90 232.7 74.2)">3</text>
<text x="254.3" y="74.2" transform="rotate(-90 254.3 74.2)">3</text>
<text x="276.3" y="76.8" transform="rotate(-90 276.3 76.8)">4.7K</text>
<text x="278.3" y="76.6" transform="rotate(-90 278.3 76.6)">R12</text>
<text x="70.5" y="78.2">PN2222</text>
<text x="81.5" y="81.8" transform="rotate(-90 81.5 81.8)">3</text>
<text x="84.3" y="79">1</text>
<text x="191.6" y="80.4" transform="rotate(-90 191.6 80.4)">R13</text>
<text x="193.6" y="80.6" transform="rotate(-90 193.6 80.6)">4.7K</text>
<text x="242" y="80.6" transform="rotate(-90 242 80.6)">4.7K</text>
<text x="244" y="80.4" transform="rotate(-90 244 80.4)">R14</text>
<text x="10.4" y="85.7">B</text>
<text x="240.9" y="86.2">R15</text>
<text x="241.1" y="88.2">100</text>
<text x="408.4" y="85.7">B</text>
<text x="41.6" y="93.3">10A</text>
<text x="43.9" y="90.2">GND</text>
<text x="191.2" y="90.7" transform="rotate(-90 191.2 90.7)">C5</text>
<text x="196.3" y="92.8" transform="rotate(-90 196.3 92.8)">100n</text>
<text x="42.1" y="98.4">D9</text>
<text x="136.1" y="105.9" transform="rotate(-90 136.1 105.9)">3</text>
<text x="151.9" y="106.5">3</text>
<text x="154.7" y="105.9" transform="rotate(-90 154.7 105.9)">4</text>
<text x="162.2" y="107.3">D10</text>
<text x="162.2" y="102.2">10A</text>
<text x="69.3" y="112.1" transform="rotate(-90 69.3 112.1)">D11</text>
<text x="115" y="111.1" transform="rotate(-90 115 111.1)">4.7K</text>
<text x="117" y="110.9" transform="rotate(-90 117 110.9)">R16</text>
<text x="125.1" y="108.5">PN2907</text>
<text x="128.4" y="111.1">Q17</text>
<text x="136.1" y="113.5" transform="rotate(-90 136.1 113.5)">2</text>
<text x="138.9" y="110.8">1</text>
<text x="144.4" y="110.3">R19</text>
<text x="144.9" y="112.4">1K</text>
<text x="151.9" y="111.5">2</text>
<text x="154.7" y="113.5" transform="rotate(-90 154.7 113.5)">1</text>
<text x="158" y="113.2" transform="rotate(-90 158 113.2)">0.7/(C/10)</text>
<text x="159.9" y="110.9" transform="rotate(-90 159.9 110.9)">R17</text>
<text x="173.4" y="112.5">SW1</text>
<text x="202.5" y="110.3" transform="rotate(-90 202.5 110.3)">PNP_5A</text>
<text x="205" y="110.2" transform="rotate(-90 205 110.2)">Q19</text>
<text x="271.6" y="110.9" transform="rotate(-90 271.6 110.9)">R18</text>
<text x="273.6" y="110.7" transform="rotate(-90 273.6 110.7)">100</text>
<text x="282.5" y="111.2" transform="rotate(-90 282.5 111.2)">PN2907</text>
<text x="285" y="111.5" transform="rotate(-90 285 111.5)">Q20</text>
<text x="319" y="111" transform="rotate(-90 319 111)">2</text>
<text x="320.3" y="113.1">Q18</text>
<text x="395.7" y="111.4">D12</text>
<text x="395.9" y="113.7">LED_350ma</text>
<text x="74.3" y="115.9" transform="rotate(-90 74.3 115.9)">LED_GREEN</text>
<text x="156.5" y="117.4" transform="rotate(-90 156.5 117.4)">3</text>
<text x="157.7" y="120">PNP_5A</text>
<text x="171" y="117.1">1</text>
<text x="178.6" y="117.1">2</text>
<text x="198.9" y="114.6">3</text>
<text x="204.7" y="118.3" transform="rotate(-90 204.7 118.3)">1</text>
<text x="206.5" y="114.6">2</text>
<text x="278.9" y="115.9">3</text>
<text x="284.7" y="119.6" transform="rotate(-90 284.7 119.6)">1</text>
<text x="286.5" y="115.9">2</text>
<text x="312.2" y="115.9">1</text>
<text x="319" y="118.6" transform="rotate(-90 319 118.6)">3</text>
<text x="320.6" y="115">PN2222</text>
<text x="38.5" y="125.3">SC1</text>
<text x="47.8" y="122.6">C6</text>
<text x="71.8" y="123.4" transform="rotate(-90 71.8 123.4)">300</text>
<text x="73.8" y="123.6" transform="rotate(-90 73.8 123.6)">R22</text>
<text x="135.3" y="120.9" transform="rotate(-90 135.3 120.9)">300</text>
<text x="137.3" y="121" transform="rotate(-90 137.3 121)">R20</text>
<text x="149.7" y="122.2">1</text>
<text x="156.5" y="125" transform="rotate(-90 156.5 125)">2</text>
<text x="157.8" y="122.5">Q21</text>
<text x="169.9" y="120.1">SW_DIP_x01</text>
<text x="192.5" y="122.2" transform="rotate(-90 192.5 122.2)">10k</text>
<text x="194.5" y="122.3" transform="rotate(-90 194.5 122.3)">R21</text>
<text x="243" y="122.2" transform="rotate(-90 243 122.2)">SW_Push</text>
<text x="245.3" y="120.1" transform="rotate(-90 245.3 120.1)">SW2</text>
<text x="247.1" y="124.9" transform="rotate(-90 247.1 124.9)">D13</text>
<text x="252.1" y="124.3" transform="rotate(-90 252.1 124.3)">1A</text>
<text x="260" y="122.7">L2</text>
<text x="260.1" y="125.1">horn</text>
<text x="290.1" y="125.1">4148</text>
<text x="351.2" y="126" transform="rotate(-90 351.2 126)">10k</text>
<text x="393.1" y="124.2" transform="rotate(-90 393.1 124.2)">10</text>
<text x="395.1" y="124.8" transform="rotate(-90 395.1 124.8)">R23</text>
<text x="38.6" y="127.6">15v</text>
<text x="48.2" y="127.7">1000u</text>
<text x="57.2" y="126.1" transform="rotate(-90 57.2 126.1)">17V</text>
<text x="57.3" y="127.2">U</text>
<text x="63.6" y="126.2" transform="rotate(-90 63.6 126.2)">RV2</text>
<text x="119" y="129.4">R26</text>
<text x="119.5" y="131.4">1K</text>
<text x="136.1" y="127.5" transform="rotate(-90 136.1 127.5)">2</text>
<text x="137.4" y="129.6">Q22</text>
<text x="137.7" y="131.5">PN2222</text>
<text x="203.9" y="131" transform="rotate(-90 203.9 131)">300</text>
<text x="205.9" y="131.2" transform="rotate(-90 205.9 131.2)">R25</text>
<text x="290.5" y="130.1">D14</text>
<text x="302.2" y="131.5">100n</text>
<text x="304.3" y="126.5">C7</text>
<text x="353.2" y="126.1" transform="rotate(-90 353.2 126.1)">R24</text>
<text x="366" y="127.5" transform="rotate(-90 366 127.5)">3</text>
<text x="367.6" y="130.1">PN2907</text>
<text x="378.6" y="130.6">2</text>
<text x="382" y="128.2" transform="rotate(-90 382 128.2)">3</text>
<text x="384.2" y="130.2">RV3</text>
<text x="10.4" y="135.7">C</text>
<text x="72.6" y="136.4" transform="rotate(-90 72.6 136.4)">2</text>
<text x="90.7" y="133.9" transform="rotate(-90 90.7 133.9)">6.8V</text>
<text x="95.8" y="133.7" transform="rotate(-90 95.8 133.7)">D17</text>
<text x="115.8" y="136.4" transform="rotate(-90 115.8 136.4)">2</text>
<text x="129.4" y="132.4">1</text>
<text x="136.1" y="135.1" transform="rotate(-90 136.1 135.1)">3</text>
<text x="153.1" y="132.4" transform="rotate(-90 153.1 132.4)">D15</text>
<text x="157.1" y="133.9">10A</text>
<text x="158.2" y="132.5" transform="rotate(-90 158.2 132.5)">10A</text>
<text x="180.9" y="135.1" transform="rotate(-90 180.9 135.1)">4.2v</text>
<text x="186" y="135" transform="rotate(-90 186 135)">D18</text>
<text x="204.7" y="136.4" transform="rotate(-90 204.7 136.4)">2</text>
<text x="219.3" y="135.3">C8</text>
<text x="233.2" y="135.3">C9</text>
<text x="239.6" y="135.7">R28</text>
<text x="240.2" y="137.8">1K</text>
<text x="258.1" y="133.9" transform="rotate(-90 258.1 133.9)">2</text>
<text x="259.3" y="137.9">NPN_5A</text>
<text x="259.4" y="136">Q25</text>
<text x="271.1" y="132.8" transform="rotate(-90 271.1 132.8)">4148</text>
<text x="276.1" y="132.4" transform="rotate(-90 276.1 132.4)">D16</text>
<text x="290.7" y="137.5">1</text>
<text x="297.4" y="132.6" transform="rotate(-90 297.4 132.6)">3</text>
<text x="298.7" y="137.8">Q24</text>
<text x="299" y="135.2">PN2907</text>
<text x="318.2" y="133.6" transform="rotate(-90 318.2 133.6)">10k</text>
<text x="320.2" y="133.7" transform="rotate(-90 320.2 133.7)">R27</text>
<text x="359.2" y="132.4">1</text>
<text x="366" y="135.1" transform="rotate(-90 366 135.1)">2</text>
<text x="367.3" y="132.7">Q23</text>
<text x="382" y="134.5" transform="rotate(-90 382 134.5)">1</text>
<text x="384.4" y="132.5">20k</text>
<text x="394" y="136.4" transform="rotate(-90 394 136.4)">2</text>
<text x="408.4" y="135.7">C</text>
<text x="61.6" y="140.4">PN2222</text>
<text x="64.9" y="138.5">Q26</text>
<text x="75.4" y="141.3">1</text>
<text x="83.4" y="138.3">R29</text>
<text x="84" y="140.3">1K</text>
<text x="98.7" y="138.3">R30</text>
<text x="98.7" y="140.3">10K</text>
<text x="109" y="141.3">1</text>
<text x="117.1" y="138.5">Q27</text>
<text x="117.4" y="140.4">PN2222</text>
<text x="157.1" y="139">D19</text>
<text x="187.6" y="138.3">R31</text>
<text x="188.1" y="140.3">1K</text>
<text x="197.9" y="141.3">1</text>
<text x="206" y="138.5">Q28</text>
<text x="206.3" y="140.4">PN2222</text>
<text x="219.7" y="140.4">1000u</text>
<text x="233.6" y="140.4">1000u</text>
<text x="251.3" y="138.7">1</text>
<text x="258.1" y="141.5" transform="rotate(-90 258.1 141.5)">3</text>
<text x="271.6" y="142.6" transform="rotate(-90 271.6 142.6)">R33</text>
<text x="273.6" y="142.5" transform="rotate(-90 273.6 142.5)">10k</text>
<text x="278.3" y="142.3">Q32</text>
<text x="286" y="140.2" transform="rotate(-90 286 140.2)">2</text>
<text x="297.4" y="140.2" transform="rotate(-90 297.4 140.2)">2</text>
<text x="323.7" y="143.8">1</text>
<text x="330.5" y="138.9" transform="rotate(-90 330.5 138.9)">2</text>
<text x="331.7" y="141.1">Q30</text>
<text x="332.1" y="143">PN2222</text>
<text x="341" y="143">PN2222</text>
<text x="344.3" y="141.1">Q31</text>
<text x="352" y="138.9" transform="rotate(-90 352 138.9)">2</text>
<text x="354.8" y="143.8">1</text>
<text x="371.8" y="142.5">R32</text>
<text x="371.9" y="140.4">100</text>
<text x="387.2" y="141.3">1</text>
<text x="395.1" y="140.4">NPN_5A</text>
<text x="395.2" y="138.5">Q29</text>
<text x="72.6" y="144" transform="rotate(-90 72.6 144)">3</text>
<text x="93.4" y="146.4" transform="rotate(-90 93.4 146.4)">10K</text>
<text x="95.4" y="146.4" transform="rotate(-90 95.4 146.4)">R35</text>
<text x="115.8" y="144" transform="rotate(-90 115.8 144)">3</text>
<text x="157.8" y="146.9">BT1</text>
<text x="157.9" y="149.2">6v</text>
<text x="183.6" y="145" transform="rotate(-90 183.6 145)">10k</text>
<text x="185.6" y="145.1" transform="rotate(-90 185.6 145.1)">R34</text>
<text x="204.7" y="144" transform="rotate(-90 204.7 144)">3</text>
<text x="247.1" y="148.8" transform="rotate(-90 247.1 148.8)">10k</text>
<text x="249.1" y="149" transform="rotate(-90 249.1 149)">R36</text>
<text x="274.9" y="144.2">PN2222</text>
<text x="286" y="147.8" transform="rotate(-90 286 147.8)">3</text>
<text x="288.7" y="145.1">1</text>
<text x="330.5" y="146.6" transform="rotate(-90 330.5 146.6)">3</text>
<text x="352" y="146.6" transform="rotate(-90 352 146.6)">3</text>
<text x="365.2" y="149.2" transform="rotate(-90 365.2 149.2)">4.7K</text>
<text x="367.2" y="149" transform="rotate(-90 367.2 149)">R37</text>
<text x="394" y="144" transform="rotate(-90 394 144)">3</text>
<text x="339.8" y="153" transform="rotate(-90 339.8 153)">4.7K</text>
<text x="341.8" y="152.8" transform="rotate(-90 341.8 152.8)">R38</text>
<text x="384.6" y="152.8" transform="rotate(-90 384.6 152.8)">R39</text>
<text x="386.6" y="152.6" transform="rotate(-90 386.6 152.6)">10k</text>
<text x="317.2" y="173.6">SW_SP3T</text>
<text x="319.4" y="171.3">SW3</text>
<text x="317" y="179.4">3</text>
<text x="324.6" y="176.8">1</text>
<text x="324.6" y="179.4">2</text>
<text x="344.9" y="175.7" transform="rotate(-90 344.9 175.7)">C10</text>
<text x="349.9" y="176" transform="rotate(-90 349.9 176)">4.7u</text>
<text x="10.4" y="185.7">D</text>
<text x="324.6" y="181.9">4</text>
<text x="344.9" y="185.8" transform="rotate(-90 344.9 185.8)">C11</text>
<text x="349.9" y="185.7" transform="rotate(-90 349.9 185.7)">10u</text>
<text x="408.4" y="185.7">D</text>
<text x="344.9" y="196" transform="rotate(-90 344.9 196)">C12</text>
<text x="349.9" y="195.8" transform="rotate(-90 349.9 195.8)">22u</text>
<text x="10.4" y="235.7">E</text>
<text x="408.4" y="235.7">E</text>
<text x="10.5" y="285.7">F</text>
<text x="35" y="286.7">1</text>
<text x="85" y="286.7">2</text>
<text x="135" y="286.7">3</text>
<text x="185" y="286.7">4</text>
<text x="235" y="286.7">5</text>
<text x="285" y="286.7">6</text>
<text x="335" y="286.7">7</text>
<text x="385" y="286.7">8</text>
<text x="408.5" y="285.7">F</text>
</g>
</svg>
